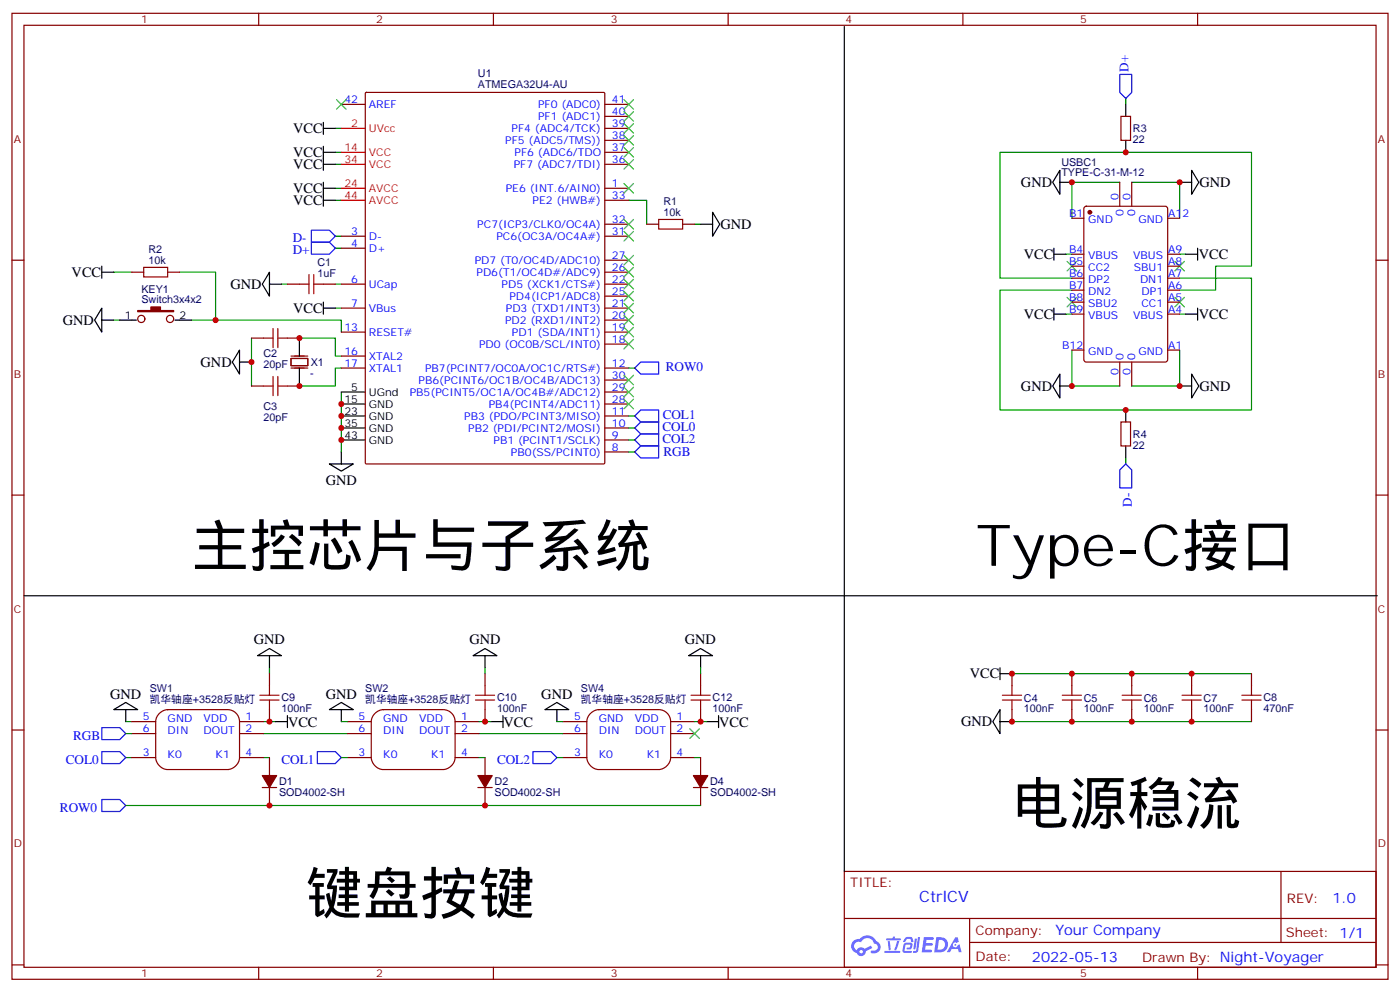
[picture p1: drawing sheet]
<svg xmlns="http://www.w3.org/2000/svg" width="412mm" height="292mm" viewBox="0 0 412 292" stroke-linecap="round" stroke-linejoin="round" font-family="sans-serif">
<g fill="none" stroke="#870000" stroke-width=".35">
<path d="M3.5 3.9h405.4v284.4h-405.4zM7.1 7.4h398.2v277.3h-398.2zM76.2 3.9v3.5M145.3 3.9v3.5M214.5 3.9v3.5M283.6 3.9v3.5M352.8 3.9v3.5M3.5 76.6h3.6M405.3 76.6h3.6M3.5 145.7h3.6M405.3 145.7h3.6M3.5 214.9h3.6"/>
<path d="M405.3 214.9h3.6M248.7 256.5h156.6v28.2h-156.6zM377.3 256.5v20.9M248.7 270.4h156.5M285.6 277.4h119.6M285.6 270.4v14.1M3.5 284h3.6M76.2 284.7v3.6M145.3 284.7v3.6M214.5 284.7v3.6M283.6 284.7v3.6M352.8 284.7v3.6"/>
<path d="M405.3 284h3.6"/>
</g>
<g fill="#5487ff">
<path d="M272.1 275.8h2.6l.3 .2-.1 .6h-2l-.1 1h1.6l.4 .4-.4 .4h-1.7l-.2 1.1 1.8 .1 .3 .3-.2 .4h-2.9z"/>
<path d="M281.4 275.9h.7l.4 1.3-.7 .3a.74 .74 0 0 0-1.1 .3 .74 .74 0 0 0 .5 1.1 .74 .74 0 0 0 .9-.7l.5-.3 .7 2.4h-.9l-.2-1h-1.9l-.5 1h-.9z"/>
<path d="M269.5 276.3h.6l-.4 2.9a.31 .31 0 0 1-.3 .3 .31 .31 0 0 1-.3-.3z"/>
<path d="M270.4 275.8h.6l-.5 4a.89 .89 0 0 1-.7 .7 .89 .89 0 0 1-.9-.3l1-.5z"/>
<path d="M266.8 276l.6-.2 1.2 .1 .5 1.3-.6 .1-.4-.9-1 .1a.95 .95 0 0 1-1 .8l-.1-.2z"/>
<path d="M266.4 277.7l1.8-.2a1.04 1.04 0 0 1 .6 1.1 1.04 1.04 0 0 1-.8 .9h-.7a.29 .29 0 0 1-.3-.4 .29 .29 0 0 1 .3-.2h.7l.2-.8h-1.4l-.4 1.8h1.9a.29 .29 0 0 1 .3 .3 .29 .29 0 0 1-.3 .3h-2l-.4-.3 .2-2.1z"/>
<path d="M260.5 279.9h4.4a.3 .3 0 0 1 .3 .3 .3 .3 0 0 1-.3 .3h-4.3z"/>
<path d="M264.3 277h.6l-.5 1.6a1.02 1.02 0 0 1-.7 1.2l-.2-.3z"/>
<path d="M261.5 277h.6l.3 2.4-.3 .3-.3-.2z"/>
<path d="M261.1 276.2h1.9l.2-.5h.5l-.1 .5h1.5a.29 .29 0 0 1 .3 .3 .29 .29 0 0 1-.3 .3h-3.9z"/>
<path d="M275.8 275.9l-.6 4.4h1.4a2.27 2.27 0 0 0 2.7-2.3 2.27 2.27 0 0 0-2.7-2.1zM276.6 276.6a1.5 1.5 0 0 1 1.8 1.6 1.5 1.5 0 0 1-1.9 1.3h-.3z"/>
<path d="M251.4 277a2.09 2.09 0 0 0 1 3.5 1.37 1.37 0 0 0 1.5 .9 1.37 1.37 0 0 0 1.1-1.4l2-1-.5-.7-1.8 1a1.4 1.4 0 0 0-2.3 .4 1.32 1.32 0 0 1-.6-1.9 1.32 1.32 0 0 1 1.9-.4 2.02 2.02 0 0 1 2-1.3 2.02 2.02 0 0 1 1.8 1.7 1.09 1.09 0 0 1 1.1 1.3 1.09 1.09 0 0 1-1.6 .7 .41 .41 0 0 0-.5 .3 .41 .41 0 0 0 .4 .5 1.89 1.89 0 0 0 2.4-1.2 1.89 1.89 0 0 0-1.2-2.4 2.98 2.98 0 0 0-5-.6l-1 .1zM253.2 280.1a.52 .52 0 0 1 1 0 .52 .52 0 0 1-1 0z"/>
<circle cx="281.4" cy="278.1" r=".28"/>
</g>
<g fill="none" stroke="#008700" stroke-width=".35">
<path d="M98.8 37.8h1.7M331.6 29v1.7M98.8 44.8h1.7M98.8 48.4h1.7M98.8 55.4h1.7M98.8 58.9h1.7M185.2 58.9h5.3v7.1M329.8 53.7h-14.1v10.5M333.4 53.7h14.1v10.5M98.8 73.1h1.7M98.8 69.5h1.7M204.6 66h1.8"/>
<path d="M314 74.8h1.7M347.5 74.8h1.7M33.5 80.1h5.3M33.5 94.2h1.8M52.9 80.1h10.6v14.1M56.4 94.2h44.1v3.6M74.1 99.5v14.1M82.9 83.6h1.8M88.2 99.5h10.6v5.3h1.7M98.8 83.6h1.7M98.8 90.7h1.7M314 92.5h1.7"/>
<path d="M315.7 81.9h-21.1v-37.1h74.1v33.6h-10.6v7h-10.6M347.5 81.9h21.2v38.8h-74.1v-35.3h21.1M347.5 92.5h1.7M100.5 108.3h-1.7v5.3h-10.6M100.5 115.4v17.6M185.2 108.3h1.8M315.7 103v10.6h14.1M347.5 103v10.6h-14.1M185.2 129.5h1.8M185.2 122.4h1.8M185.2 126h1.8M185.2 133h1.8"/>
<path d="M331.6 134.8v1.8M79.4 196.5v1.8M142.9 196.5v1.8M206.4 196.5v1.8M298.1 198.3h70.6M37 212.4h1.8M37 215.9h1.8M77.6 212.4h3.5M77.6 215.9h24.7M100.5 212.4h1.8M141.1 212.4h3.5M141.1 215.9h24.7"/>
<path d="M164 212.4h1.8M204.6 212.4h3.5M298.1 212.4h70.6M37 223h1.8M37 237.1h169.4M77.6 223h1.8M100.5 223h1.8M141.1 223h1.8M164 223h1.8M204.6 223h1.8"/>
</g>
<g fill="none" stroke="#00f" stroke-width=".35">
<path d="M329.8 21.9h3.6v5.3l-1.8 1.8-1.8-1.8zM91.7 71.3h5.3l1.8 1.8-1.8 1.7h-5.3zM91.7 67.8h5.3l1.8 1.7-1.8 1.8h-5.3zM187 108.3l1.7-1.7h5.3v3.5h-5.3zM187 126l1.7-1.8h5.3v3.5h-5.3zM187 122.4l1.7-1.7h5.3v3.5h-5.3zM187 129.5l1.7-1.8h5.3v3.6h-5.3zM187 133l1.7-1.7h5.3v3.5h-5.3zM329.8 138.3l1.8-1.7 1.8 1.7v5.3h-3.6zM30 214.2h5.3l1.7 1.7-1.7 1.8h-5.3zM30 221.2h5.3l1.7 1.8-1.7 1.8h-5.3zM30 235.3h5.3l1.7 1.8-1.7 1.8h-5.3z"/>
<path d="M93.5 221.2h5.3l1.7 1.8-1.7 1.8h-5.3zM157 221.2h5.3l1.7 1.8-1.7 1.8h-5.3z"/>
</g>
<g fill="none" stroke="#000" stroke-width=".35">
<path d="M248.7 7.8v248.7M95.2 36v3.5M95.2 37.8h3.6M331.6 30.7v3.6M95.2 43.1v7M95.2 53.7v7M95.2 58.9h3.6M95.2 55.4h3.6M95.2 48.4h3.6M95.2 44.8h3.6M312.2 50.1v7.1l-2.1-3.5zM312.2 53.7h3.5"/>
<path d="M331.6 41.3v3.5M347.5 53.7h3.5M351 50.1l2.1 3.6-2.1 3.5zM30 78.4v3.5M206.4 66h3.5M209.9 62.5l2.1 3.5-2.1 3.5zM310.4 74.8h3.6M310.4 73.1v3.5M349.2 74.8h3.6M352.8 73.1v3.5M30 90.7v7.1l-2.1-3.6zM30 80.1h3.5"/>
<path d="M30 94.2h3.5M35.3 94.2h4.9M51.5 94.2h4.9M79.4 80.1v7.1l-2.1-3.6zM79.4 83.6h3.5M88.2 99.5v5.3M95.2 90.7h3.6M95.2 88.9v3.6M310.4 92.5h3.6M310.4 90.7v3.5M349.2 92.5h3.6M352.8 90.7v3.5"/>
<path d="M70.6 103v7.1l-2.2-3.5zM70.6 106.6h3.5M88.2 108.3v5.3M100.5 118.9h7.1M100.5 115.4h7.1M312.2 110.1v7.1l-2.1-3.6zM312.2 113.6h3.5M347.5 113.6h3.5M351 110.1l2.1 3.5-2.1 3.6zM97 136.6h7.1l-3.6 2.1zM100.5 133v3.6M100.5 122.4h7.1"/>
<path d="M100.5 126h7.1M100.5 129.5h7.1M331.6 120.7v3.5M331.6 131.3v3.5M7.1 175.4h398.6M75.8 193l3.6-2.1 3.5 2.1zM79.4 193v3.5M139.3 193l3.6-2.1 3.5 2.1zM142.9 193v3.5M202.8 193l3.6-2.1 3.5 2.1zM206.4 193v3.5M294.6 198.3h3.5"/>
<path d="M294.6 196.5v3.6M33.5 208.9l3.5-2.1 3.6 2.1zM37 208.9v3.5M81.1 212.4h3.6M84.7 210.6v3.6M97 208.9l3.5-2.1 3.6 2.1zM100.5 208.9v3.5M144.6 212.4h3.6M148.2 210.6v3.6M160.5 208.9l3.5-2.1 3.6 2.1zM164 208.9v3.5M208.1 212.4h3.6"/>
<path d="M211.7 210.6v3.6M294.6 208.9v7l-2.1-3.5zM294.6 212.4h3.5"/>
</g>
<g fill="none" stroke="#870000" stroke-width=".35">
<path d="M100.5 30.7h7.1M107.7 27.4l.2-.2h69.9l.3 .2 .1 108.8-.2 .3-70.1 .1-.3-.2zM178.2 30.7h7M178.2 34.3h7M178.2 37.8h7M330.2 34.3h2.8v7h-2.8zM178.2 58.9h7M178.2 55.4h7M178.2 41.3h7M178.2 44.8h7M178.2 48.4h7M329.8 53.7v7"/>
<path d="M333.4 53.7v7M100.5 69.5h7.1M100.5 73.1h7.1M178.2 66h7M178.2 69.5h7M178.2 76.6h7M190.5 66h3.5M201.1 66h3.5M315.7 64.2h3.6M315.7 74.8h3.6M315.7 78.4h3.6M319.5 60.9l.5-.2h23.3l.6 .4 .1 44.8-.5 .6-23.5 .1-.7-.5v-44.7z"/>
<path d="M344 64.2h3.5M344 74.8h3.5M344 78.4h3.5M38.8 80.1h3.5M49.4 80.1h3.5M74.1 99.5h3.5M84.7 99.5h3.5M84.7 83.6h3.5M95.2 83.6h3.6M100.5 83.6h7.1M100.5 97.8h7.1M100.5 90.7h7.1"/>
<path d="M178.2 80.1h7M178.2 83.6h7M178.2 97.8h7M178.2 94.2h7M178.2 90.7h7M178.2 87.2h7M315.7 81.9h3.6M315.7 85.4h3.6M315.7 88.9h3.6M315.7 92.5h3.6M344 81.9h3.5M344 85.4h3.5"/>
<path d="M344 88.9h3.5M344 92.5h3.5M74.1 113.6h3.5M84.7 113.6h3.5M100.5 108.3h7.1M100.5 104.8h7.1M178.2 108.3h7M178.2 118.9h7M178.2 115.4h7M178.2 111.9h7M178.2 101.3h7M315.7 103h3.6"/>
<path d="M329.8 106.6v7M333.4 106.6v7M344 103h3.5M178.2 133h7M178.2 129.5h7M178.2 126h7M178.2 122.4h7M330.2 124.2h2.8v7.1h-2.8zM79.4 198.3v3.5M142.9 198.3v3.5M206.4 198.3v3.5M298.1 198.3v3.5"/>
<path d="M315.7 198.3v3.5M333.4 198.3v3.5M351 198.3v3.5M368.7 198.3v3.5M38.8 212.4h7.1M38.8 215.9h7.1M47 209.9a3.6 3.6 0 0 1 2.4-1h17.6a3.5 3.5 0 0 1 3.6 3.5v10.6a3.8 3.8 0 0 1-3.6 3.5h-17.6a3.8 3.8 0 0 1-3.5-3.5v-10.6a3.5 3.5 0 0 1 1.1-2.5zM70.6 212.4h7M70.6 215.9h7M79.4 208.9v3.5M102.3 212.4h7.1M102.3 215.9h7.1"/>
<path d="M110.5 209.9a3.6 3.6 0 0 1 2.4-1h17.6a3.5 3.5 0 0 1 3.6 3.5v10.6a3.8 3.8 0 0 1-3.6 3.5h-17.6a3.8 3.8 0 0 1-3.5-3.5v-10.6a3.5 3.5 0 0 1 1.1-2.5zM134.1 212.4h7M134.1 215.9h7M142.9 208.9v3.5M165.8 212.4h7.1M165.8 215.9h7.1M174 209.9a3.6 3.6 0 0 1 2.4-1h17.6a3.5 3.5 0 0 1 3.6 3.5v10.6a3.8 3.8 0 0 1-3.6 3.5h-17.6a3.8 3.8 0 0 1-3.5-3.5v-10.6a3.5 3.5 0 0 1 1.1-2.5zM197.6 212.4h7M197.6 215.9h7M206.4 208.9v3.5M298.1 208.9v3.5M315.7 208.9v3.5"/>
<path d="M333.4 208.9v3.5M351 208.9v3.5M368.7 208.9v3.5M38.8 223h7.1M70.6 223h7M77.3 231.8h4.2M79.4 223v5.3M79.4 231.8v5.3M102.3 223h7.1M134.1 223h7M140.8 231.8h4.2M142.9 223v5.3"/>
<path d="M142.9 231.8v5.3M165.8 223h7.1M197.6 223h7M204.3 231.8h4.2M206.4 223v5.3M206.4 231.8v5.3"/>
<circle cx="41.6" cy="93.9" r="1.06"/>
<circle cx="50.1" cy="93.9" r="1.06"/>
</g>
<g fill="none" stroke="#3c3" stroke-width=".35">
<path d="M99.1 29.3l2.9 2.8M102 29.3l-2.9 2.8M183.8 29.3l2.8 2.8M183.8 32.8l2.8 2.9M183.8 36.4l2.8 2.8M183.8 39.9l2.8 2.8M186.6 29.3l-2.8 2.8M186.6 32.8l-2.8 2.9M186.6 36.4l-2.8 2.8M186.6 39.9l-2.8 2.8M183.8 43.4l2.8 2.8M183.8 47l2.8 2.8"/>
<path d="M183.8 54l2.8 2.8M186.6 43.4l-2.8 2.8M186.6 47l-2.8 2.8M186.6 54l-2.8 2.8M183.8 64.6l2.8 2.8M183.8 68.1l2.8 2.8M183.8 78.7l2.8 2.8M183.8 75.2l2.8 2.8M186.6 64.6l-2.8 2.8M186.6 68.1l-2.8 2.8M186.6 78.7l-2.8 2.8M186.6 75.2l-2.8 2.8"/>
<path d="M314.3 76.9l2.8 2.9M317.1 76.9l-2.8 2.9M346.1 76.9l2.8 2.9M348.9 76.9l-2.8 2.9M183.8 89.3l2.8 2.8M183.8 92.8l2.8 2.8M183.8 96.3l2.8 2.9M183.8 99.9l2.8 2.8M183.8 82.2l2.8 2.9M183.8 85.8l2.8 2.8M186.6 89.3l-2.8 2.8M186.6 92.8l-2.8 2.8"/>
<path d="M186.6 96.3l-2.8 2.9M186.6 99.9l-2.8 2.8M186.6 82.2l-2.8 2.9M186.6 85.8l-2.8 2.8M314.3 87.5l2.8 2.8M317.1 87.5l-2.8 2.8M346.1 87.5l2.8 2.8M348.9 87.5l-2.8 2.8M183.8 110.5l2.8 2.8M183.8 114l2.8 2.8M183.8 117.5l2.8 2.8M186.6 110.5l-2.8 2.8"/>
<path d="M186.6 114l-2.8 2.8M186.6 117.5l-2.8 2.8M203.2 214.5l2.8 2.8M206 214.5l-2.8 2.8"/>
</g>
<g fill="#870000" stroke="#870000" stroke-width=".35">
<path d="M40.6 91.4h3.8v-1.1h2.9v1.1h3.9v.4h-10.6z"/>
<path d="M140.8 228.3h4.2l-2.1 3.5z"/>
<path d="M77.3 228.3h4.2l-2.1 3.5z"/>
<path d="M204.3 228.3h4.2l-2.1 3.5z"/>
<circle cx="321" cy="62.5" r=".53"/>
</g>
<g fill="none" stroke="#a10000" stroke-width=".35">
<path d="M42.3 78.7h7.1v2.8h-7.1zM194 64.6h7.1v2.8h-7.1zM77.6 99.5h2.8M80.4 96.7v5.6M81.8 96.7v5.6M81.8 99.5h2.9M88.2 83.6h2.8M91 80.8v5.7M92.4 83.6h2.8M92.4 80.8v5.7M77.6 113.6h2.8M80.4 110.8v5.7"/>
<path d="M81.8 113.6h2.9M81.8 110.8v5.7M76.6 206.1h5.6M76.6 204.6h5.6M79.4 201.8v2.8M79.4 206.1v2.8M140.1 206.1h5.6M140.1 204.6h5.6M142.9 201.8v2.8M142.9 206.1v2.8M203.6 206.1h5.6M203.6 204.6h5.6"/>
<path d="M206.4 201.8v2.8M206.4 206.1v2.8M295.3 206.1h5.6M295.3 204.6h5.6M298.1 201.8v2.8M298.1 206.1v2.8M312.9 206.1h5.7M312.9 204.6h5.7M315.7 201.8v2.8M315.7 206.1v2.8M330.6 206.1h5.6M330.6 204.6h5.6"/>
<path d="M333.4 201.8v2.8M333.4 206.1v2.8M348.2 206.1h5.6M348.2 204.6h5.6M351 201.8v2.8M351 206.1v2.8M365.8 206.1h5.7M365.8 204.6h5.7M368.7 201.8v2.8M368.7 206.1v2.8"/>
</g>
<path d="M85.7 105.5h5v2.1h-5zM85.7 104.8h5M85.7 108.3h5" fill="none" stroke="#871200" stroke-width=".35"/>
<path d="M100.5 37.8h7.1M100.5 44.8h7.1M100.5 48.4h7.1M100.5 55.4h7.1M100.5 58.9h7.1" fill="none" stroke="#f00" stroke-width=".35"/>
<g fill="#c00">
<circle cx="331.6" cy="44.8" r=".88"/>
<circle cx="331.6" cy="120.7" r=".88"/>
<circle cx="315.7" cy="53.7" r=".88"/>
<circle cx="347.5" cy="53.7" r=".88"/>
<circle cx="347.5" cy="113.6" r=".88"/>
<circle cx="315.7" cy="113.6" r=".88"/>
<circle cx="351" cy="212.4" r=".88"/>
<circle cx="333.4" cy="212.4" r=".88"/>
<circle cx="315.7" cy="212.4" r=".88"/>
<circle cx="298.1" cy="212.4" r=".88"/>
<circle cx="351" cy="198.3" r=".88"/>
<circle cx="333.4" cy="198.3" r=".88"/>
<circle cx="315.7" cy="198.3" r=".88"/>
<circle cx="298.1" cy="198.3" r=".88"/>
<circle cx="63.5" cy="94.2" r=".88"/>
<circle cx="74.1" cy="106.6" r=".88"/>
<circle cx="88.2" cy="113.6" r=".88"/>
<circle cx="88.2" cy="99.5" r=".88"/>
<circle cx="100.5" cy="129.5" r=".88"/>
<circle cx="100.5" cy="126" r=".88"/>
<circle cx="100.5" cy="118.9" r=".88"/>
<circle cx="100.5" cy="122.4" r=".88"/>
<circle cx="206.4" cy="212.4" r=".88"/>
<circle cx="142.9" cy="212.4" r=".88"/>
<circle cx="79.4" cy="212.4" r=".88"/>
<circle cx="142.9" cy="237.1" r=".88"/>
<circle cx="79.4" cy="237.1" r=".88"/>
</g>
<g font-size="16.9">
<text x="56.4" y="166.5">主控芯片与子系统</text>
<text x="287.5" y="166.5">Type-C接口</text>
<text x="298.1" y="242.4">电源稳流</text>
<text x="90" y="268.9">键盘按键</text>
</g>
<text font-size="4.6" fill="#00f" x="270.8" y="265.5">CtrlCV</text>
<g font-size="4.2">
<text x="86.4" y="39.2">VCC</text>
<text x="86.4" y="46.2">VCC</text>
<text x="86.4" y="49.8">VCC</text>
<text x="86.4" y="56.8">VCC</text>
<text x="300.8" y="55.1">GND</text>
<text x="353.3" y="55.1">GND</text>
<text x="86.4" y="60.3">VCC</text>
<text x="212.2" y="67.4">GND</text>
<text x="301.6" y="76.2">VCC</text>
<text x="353.2" y="76.2">VCC</text>
<text x="21.1" y="81.5">VCC</text>
<text x="67.9" y="85.1">GND</text>
<text x="18.5" y="95.6">GND</text>
<text x="86.4" y="92.1">VCC</text>
<text x="301.6" y="93.9">VCC</text>
<text x="353.2" y="93.9">VCC</text>
<text x="59.1" y="108">GND</text>
<text x="300.8" y="115">GND</text>
<text x="353.3" y="115">GND</text>
<text x="96" y="142.6">GND</text>
<text x="74.8" y="189.7">GND</text>
<text x="138.3" y="189.7">GND</text>
<text x="201.8" y="189.7">GND</text>
<text x="285.7" y="199.7">VCC</text>
<text x="32.5" y="205.6">GND</text>
<text x="96" y="205.7">GND</text>
<text x="159.5" y="205.7">GND</text>
<text x="84.8" y="213.9">VCC</text>
<text x="148.3" y="213.9">VCC</text>
<text x="211.8" y="213.9">VCC</text>
<text x="283.1" y="213.8">GND</text>
</g>
<g font-size="4.2" fill="#00f">
<text x="392.5" y="265.8">1.0</text>
<text x="310.9" y="275.3">Your Company</text>
<text x="304" y="283.1">2022-05-13</text>
</g>
<g font-size="3.9" fill="#00f">
<text x="332.4" y="21.1" transform="rotate(-90 332.4 21.1)">D+</text>
<text x="86.2" y="71.3">D-</text>
<text x="86.2" y="74.8">D+</text>
<text x="196.1" y="109.2">ROW0</text>
<text x="195.2" y="123.2">COL1</text>
<text x="195.1" y="126.7">COL0</text>
<text x="195.1" y="130.3">COL2</text>
<text x="195.5" y="134.3">RGB</text>
<text x="333.4" y="149.1" transform="rotate(-90 333.4 149.1)">D-</text>
<text x="21.5" y="217.7">RGB</text>
<text x="19.4" y="224.8">COL0</text>
<text x="82.9" y="224.8">COL1</text>
<text x="146.4" y="224.8">COL2</text>
<text x="17.6" y="238.9">ROW0</text>
</g>
<g font-size="3.9" fill="#800">
<text x="250.5" y="261.1">TITLE:</text>
<text x="379.1" y="265.8">REV:</text>
<text x="287.4" y="275.3">Company:</text>
<text x="378.7" y="275.9">Sheet: 1/1</text>
<text x="287.4" y="283">Date:</text>
<text x="336.4" y="283.1">Drawn By: Night-Voyager</text>
</g>
<g font-size="3.2" fill="#800">
<text x="41.6" y="6.9">1</text>
<text x="110.8" y="6.9">2</text>
<text x="179.9" y="6.9">3</text>
<text x="249.1" y="6.9">4</text>
<text x="318.2" y="6.9">5</text>
<text x="4.1" y="42">A</text>
<text x="405.9" y="42">A</text>
<text x="4.1" y="111.2">B</text>
<text x="405.9" y="111.2">B</text>
<text x="4.1" y="180.3">C</text>
<text x="405.9" y="180.3">C</text>
<text x="4.1" y="249.4">D</text>
<text x="405.9" y="249.4">D</text>
<text x="41.6" y="287.7">1</text>
<text x="110.8" y="287.7">2</text>
<text x="179.9" y="287.7">3</text>
<text x="249.1" y="287.7">4</text>
<text x="318.2" y="287.7">5</text>
</g>
<g font-size="3.2" fill="#000080">
<text x="140.8" y="22.7">U1</text>
<text x="140.8" y="25.8">ATMEGA32U4-AU</text>
<text x="333.7" y="38.9">R3</text>
<text x="333.7" y="42.1">22</text>
<text x="312.6" y="51.9">TYPE-C-31-M-12</text>
<text x="312.6" y="48.7">USBC1</text>
<text x="195.4" y="63.5">10k</text>
<text x="195.5" y="60.5">R1</text>
<text x="43.8" y="77.6">10k</text>
<text x="43.8" y="74.6">R2</text>
<text x="93.5" y="78.4">C1</text>
<text x="93.5" y="81.4">1uF</text>
<text x="41.7" y="86.2">KEY1</text>
<text x="41.7" y="89.3">Switch3x4x2</text>
<text x="77.6" y="105.2">C2</text>
<text x="91.5" y="107.7">X1</text>
<text x="77.6" y="108.3">20pF</text>
<text x="91.4" y="110.9">-</text>
<text x="77.6" y="123.9">20pF</text>
<text x="77.6" y="120.7">C3</text>
<text x="333.7" y="128.9">R4</text>
<text x="333.7" y="132">22</text>
<text x="44.1" y="203.6">SW1</text>
<text x="107.6" y="203.6">SW2</text>
<text x="171.1" y="203.6">SW4</text>
<text x="44.1" y="206.8">凯华轴座+3528反贴灯</text>
<text x="82.9" y="209.7">100nF</text>
<text x="82.9" y="206.5">C9</text>
<text x="107.6" y="206.8">凯华轴座+3528反贴灯</text>
<text x="146.4" y="209.7">100nF</text>
<text x="146.4" y="206.5">C10</text>
<text x="171.1" y="206.8">凯华轴座+3528反贴灯</text>
<text x="209.9" y="209.7">100nF</text>
<text x="209.9" y="206.5">C12</text>
<text x="301.6" y="209.7">100nF</text>
<text x="301.6" y="206.6">C4</text>
<text x="319.3" y="209.7">100nF</text>
<text x="319.3" y="206.6">C5</text>
<text x="336.9" y="209.7">100nF</text>
<text x="336.9" y="206.6">C6</text>
<text x="354.5" y="209.7">100nF</text>
<text x="354.5" y="206.6">C7</text>
<text x="372.2" y="209.7">470nF</text>
<text x="372.2" y="206.5">C8</text>
<text x="82.2" y="231.2">D1</text>
<text x="145.7" y="231.2">D2</text>
<text x="209.2" y="231.2">D4</text>
<text x="82.2" y="234.3">SOD4002-SH</text>
<text x="145.7" y="234.3">SOD4002-SH</text>
<text x="209.2" y="234.3">SOD4002-SH</text>
</g>
<g font-size="3.2" fill="#00f">
<text x="101.4" y="30.4">42</text>
<text x="108.7" y="31.8">AREF</text>
<text x="158.5" y="31.8">PF0 (ADC0)</text>
<text x="158.5" y="35.3">PF1 (ADC1)</text>
<text x="180.3" y="30.4">41</text>
<text x="180.3" y="33.9">40</text>
<text x="150.7" y="38.8">PF4 (ADC4/TCK)</text>
<text x="180.3" y="37.4">39</text>
<text x="180.3" y="41">38</text>
<text x="148.8" y="42.4">PF5 (ADC5/TMS))</text>
<text x="151.6" y="45.9">PF6 (ADC6/TDO</text>
<text x="180.3" y="44.5">37</text>
<text x="151.3" y="49.4">PF7 (ADC7/TDI)</text>
<text x="180.3" y="48">36</text>
<text x="149" y="56.5">PE6 (INT.6/AIN0)</text>
<text x="180.3" y="58.6">33</text>
<text x="180.3" y="55.1">1</text>
<text x="329.5" y="58.9" transform="rotate(-90 329.5 58.9)">0</text>
<text x="333" y="58.9" transform="rotate(-90 333 58.9)">0</text>
<text x="156.9" y="60">PE2 (HWB#)</text>
<text x="180.3" y="65.7">32</text>
<text x="314.9" y="63.9">B1</text>
<text x="320.6" y="65.7">GND</text>
<text x="330.9" y="63.4" transform="rotate(-90 330.9 63.4)">0</text>
<text x="334.4" y="63.4" transform="rotate(-90 334.4 63.4)">0</text>
<text x="335.4" y="65.7">GND</text>
<text x="344.1" y="63.9">A12</text>
<text x="103.5" y="69.2">3</text>
<text x="108.7" y="70.6">D-</text>
<text x="140.6" y="67.1">PC7(ICP3/CLK0/OC4A)</text>
<text x="146.2" y="70.6">PC6(OC3A/OC4A#)</text>
<text x="180.3" y="69.2">31</text>
<text x="103.5" y="72.7">4</text>
<text x="108.7" y="74.1">D+</text>
<text x="139.8" y="77.6">PD7 (T0/OC4D/ADC10)</text>
<text x="180.3" y="76.2">27</text>
<text x="314.9" y="74.5">B4</text>
<text x="314.9" y="78">B5</text>
<text x="320.6" y="76.2">VBUS</text>
<text x="333.8" y="76.2">VBUS</text>
<text x="344.1" y="78">A8</text>
<text x="344.1" y="74.5">A9</text>
<text x="103.5" y="83.3">6</text>
<text x="140.4" y="81.2">PD6(T1/OC4D#/ADC9)</text>
<text x="180.3" y="83.3">22</text>
<text x="180.3" y="79.8">26</text>
<text x="314.9" y="81.5">B6</text>
<text x="320.6" y="79.8">CC2</text>
<text x="320.6" y="83.3">DP2</text>
<text x="334" y="79.8">SBU1</text>
<text x="335.8" y="83.3">DN1</text>
<text x="344.1" y="81.5">A7</text>
<text x="108.7" y="84.7">UCap</text>
<text x="147.7" y="84.7">PD5 (XCK1/CTS#)</text>
<text x="150.1" y="88.2">PD4(ICP1/ADC8)</text>
<text x="180.3" y="86.8">25</text>
<text x="314.9" y="85.1">B7</text>
<text x="314.9" y="88.6">B8</text>
<text x="320.6" y="86.8">DN2</text>
<text x="336.3" y="86.8">DP1</text>
<text x="344.1" y="88.6">A5</text>
<text x="344.1" y="85.1">A6</text>
<text x="103.5" y="90.3">7</text>
<text x="108.7" y="91.8">VBus</text>
<text x="148.8" y="95.3">PD2 (RXD1/INT2)</text>
<text x="149" y="91.8">PD3 (TXD1/INT3)</text>
<text x="180.3" y="93.9">20</text>
<text x="180.3" y="90.3">21</text>
<text x="314.9" y="92.1">B9</text>
<text x="320.6" y="90.3">SBU2</text>
<text x="320.6" y="93.9">VBUS</text>
<text x="333.8" y="93.9">VBUS</text>
<text x="336.2" y="90.3">CC1</text>
<text x="344.1" y="92.1">A4</text>
<text x="101.4" y="97.4">13</text>
<text x="108.7" y="98.8">RESET#</text>
<text x="150.8" y="98.8">PD1 (SDA/INT1)</text>
<text x="180.3" y="100.9">18</text>
<text x="180.3" y="97.4">19</text>
<text x="101.4" y="108">17</text>
<text x="101.4" y="104.5">16</text>
<text x="108.7" y="105.9">XTAL2</text>
<text x="141.1" y="102.3">PD0 (OC0B/SCL/INT0)</text>
<text x="180.3" y="108">12</text>
<text x="312.9" y="102.7">B12</text>
<text x="320.6" y="104.5">GND</text>
<text x="330.9" y="105.9" transform="rotate(-90 330.9 105.9)">0</text>
<text x="334.4" y="105.9" transform="rotate(-90 334.4 105.9)">0</text>
<text x="335.4" y="104.5">GND</text>
<text x="344.1" y="102.7">A1</text>
<text x="108.7" y="109.4">XTAL1</text>
<text x="123.3" y="112.9">PB6(PCINT6/OC1B/OC4B/ADC13)</text>
<text x="125.2" y="109.4">PB7(PCINT7/OC0A/OC1C/RTS#)</text>
<text x="180.3" y="111.5">30</text>
<text x="329.5" y="110.4" transform="rotate(-90 329.5 110.4)">0</text>
<text x="333" y="110.4" transform="rotate(-90 333 110.4)">0</text>
<text x="120.7" y="116.5">PB5(PCINT5/OC1A/OC4B#/ADC12)</text>
<text x="144" y="120">PB4(PCINT4/ADC11)</text>
<text x="180.3" y="118.6">28</text>
<text x="180.3" y="115">29</text>
<text x="136.8" y="123.5">PB3 (PDO/PCINT3/MISO)</text>
<text x="180.3" y="125.6">10</text>
<text x="180.3" y="122.1">11</text>
<text x="137.9" y="127">PB2 (PDI/PCINT2/MOSI)</text>
<text x="145.4" y="130.6">PB1 (PCINT1/SCLK)</text>
<text x="180.3" y="129.2">9</text>
<text x="150.5" y="134.1">PB0(SS/PCINT0)</text>
<text x="180.3" y="132.7">8</text>
<text x="42.1" y="212.1">5</text>
<text x="42.1" y="215.6">6</text>
<text x="49.4" y="215.9">DIN</text>
<text x="49.4" y="212.4">GND</text>
<text x="60" y="212.4">VDD</text>
<text x="60" y="215.9">DOUT</text>
<text x="72.3" y="212.1">1</text>
<text x="72.3" y="215.6">2</text>
<text x="105.6" y="212.1">5</text>
<text x="105.6" y="215.6">6</text>
<text x="112.9" y="215.9">DIN</text>
<text x="112.9" y="212.4">GND</text>
<text x="123.5" y="212.4">VDD</text>
<text x="123.5" y="215.9">DOUT</text>
<text x="135.8" y="212.1">1</text>
<text x="135.8" y="215.6">2</text>
<text x="169.1" y="212.1">5</text>
<text x="169.1" y="215.6">6</text>
<text x="176.4" y="215.9">DIN</text>
<text x="176.4" y="212.4">GND</text>
<text x="187" y="212.4">VDD</text>
<text x="187" y="215.9">DOUT</text>
<text x="199.3" y="212.1">1</text>
<text x="199.3" y="215.6">2</text>
<text x="42.1" y="222.6">3</text>
<text x="49.4" y="223">K0</text>
<text x="63.5" y="223">K1</text>
<text x="72.3" y="222.6">4</text>
<text x="105.6" y="222.6">3</text>
<text x="112.9" y="223">K0</text>
<text x="127" y="223">K1</text>
<text x="135.8" y="222.6">4</text>
<text x="169.1" y="222.6">3</text>
<text x="176.4" y="223">K0</text>
<text x="190.5" y="223">K1</text>
<text x="199.3" y="222.6">4</text>
</g>
<g font-size="3.2" fill="#f00">
<text x="103.5" y="37.4">2</text>
<text x="108.7" y="38.8">UVcc</text>
<text x="101.4" y="44.5">14</text>
<text x="108.7" y="45.9">VCC</text>
<text x="101.4" y="48">34</text>
<text x="108.7" y="49.4">VCC</text>
<text x="101.4" y="55.1">24</text>
<text x="101.4" y="58.6">44</text>
<text x="108.7" y="56.5">AVCC</text>
<text x="108.7" y="60">AVCC</text>
</g>
<g font-size="3.2">
<text x="36.8" y="93.9">1</text>
<text x="52.9" y="93.9">2</text>
<text x="101.4" y="118.6">15</text>
<text x="103.5" y="115">5</text>
<text x="108.7" y="120">GND</text>
<text x="108.7" y="116.5">UGnd</text>
<text x="101.4" y="122.1">23</text>
<text x="101.4" y="125.6">35</text>
<text x="108.7" y="123.5">GND</text>
<text x="101.4" y="129.2">43</text>
<text x="108.7" y="127">GND</text>
<text x="108.7" y="130.6">GND</text>
</g>
</svg>
